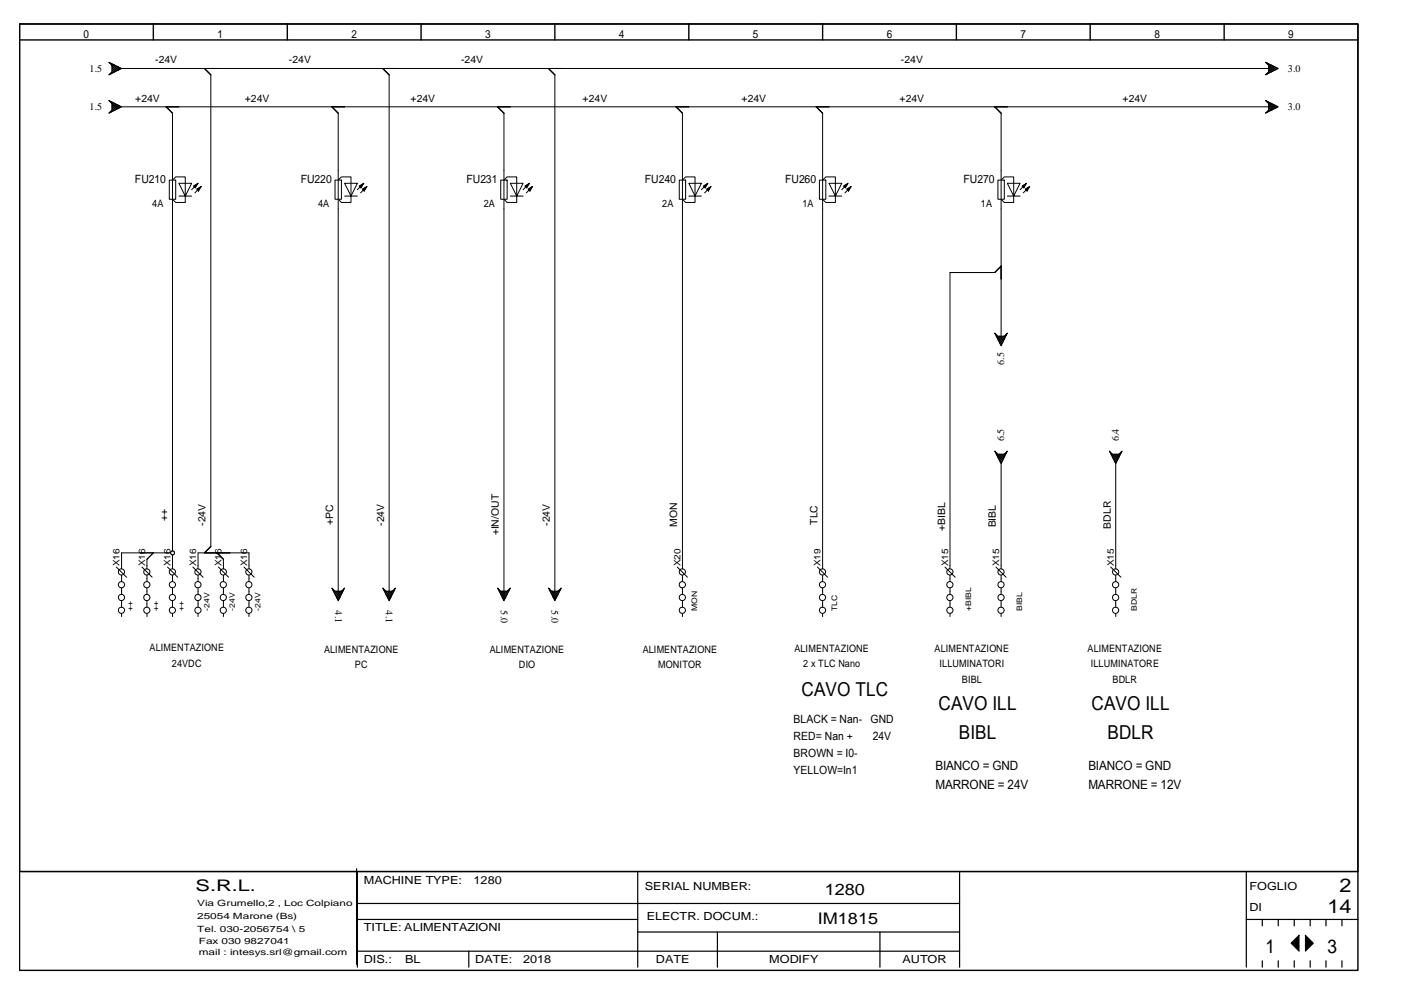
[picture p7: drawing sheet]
<svg xmlns="http://www.w3.org/2000/svg" width="297mm" height="210mm" viewBox="0 0 297 210" stroke-linecap="round" stroke-linejoin="round" font-family="sans-serif">
<g fill="none" stroke="#000" stroke-width=".25">
<path d="M4.1 184.8h283.8M75.6 184.2v20.3M75.8 184.8v20.3M75.8 191.6h127.7M75.8 194.9h59.4M135.2 184.8v20.3M135.2 197.6h68.3M152.1 197.6v7.5M186.6 197.6v7.5M203.5 184.8v20.3M264.2 194.9h23.7M264.2 184.8v20.3"/>
<path d="M267.6 194.9v1.4M271 194.9v1.4M274.4 194.9v1.4M277.8 194.9v1.4M281.1 194.9v1.4M284.5 194.9v1.4M75.8 201.7h127.7M99.4 201.7v3.4M267.6 203.7v1.4M271 203.7v1.4M274.4 203.7v1.4M277.8 203.7v1.4"/>
<path d="M281.1 203.7v1.4M284.5 203.7v1.4"/>
</g>
<path d="M273.7 200l1.7-1.7v3.4zM276.8 198.3l1.7 1.7-1.7 1.7z" fill="#000"/>
<path d="M25.8 14.5h20.2M43.3 14.5l1.4 1.4M32.5 117.2l-1.3 1.4M36.6 117.2h-10.8v2.7M42 117.2h4M44.7 115.9l-1.4 1.3M273.7 200l1.7-1.7v3.4zM276.8 198.3l1.7 1.7-1.7 1.7z" fill="none" stroke="#000" stroke-width=".21"/>
<path d="M4.1 5.1h283.8v200.6h-283.8zM4.1 5.1h283.8v179.7h-283.8zM4.1 8.5h283.8M32.5 5.1v3.4M60.9 5.1v3.4M89.3 5.1v3.4M117.6 5.1v3.4M146 5.1v3.4M174.4 5.1v3.4M202.8 5.1v3.4M231.1 5.1v3.4M259.5 5.1v3.4" fill="none" stroke="#000" stroke-width=".3"/>
<circle cx="36.6" cy="117.2" r=".4" fill="#fff"/>
<g fill="none" stroke="#000" stroke-width=".21">
<path d="M29.8 117.2h2.7l-1.3 1.4v1.3M36.6 117.2v2.7"/>
<circle cx="36.6" cy="117.2" r=".4"/>
</g>
<circle cx="36.6" cy="117.2" r=".4" fill="#fff"/>
<g fill="none" stroke="#000" stroke-width=".21">
<path d="M36.6 44.3v72.9"/>
<circle cx="36.6" cy="117.2" r=".4"/>
</g>
<circle cx="36.6" cy="117.2" r=".4" fill="#fff"/>
<g fill="none" stroke="#000" stroke-width=".21">
<path d="M23.1 13.2l2.7 1.3-2.7 1.4 .6-.7v-1.4zM23.2 15.8h.1M23.2 13.3h.1M23.4 13.5l.1-.1 1.5 1.5 .5-.5M23.6 15.4l.1 .2M23.7 14.3l.6-.5 1 1M23.7 13.5l-.1 .2M23.7 14.1l1.1 .9M23.7 14.4l.8 .8M23.7 15.2l.3 .2M24 13.6l-.3 .3M24.5 13.9l-.8 .7"/>
<path d="M24.8 14l-1.1 1M25.3 14.3l-1 1-.6-.5M25.5 14.6l-.5-.5-1.5 1.6-.1-.1M81.1 14.5l1.4 1.4v109.4M116.3 14.5l1.3 1.4v109.4M268.3 13.2l2.7 1.3-2.7 1.4 .7-.7v-1.4zM268.4 15.8h.1M268.5 13.3h-.1M268.6 13.5l.1-.1 1.6 1.5 .5-.5M268.8 15.4l.2 .2M269 14.5h-225.7l1.4 1.4v100l-1.4 1.3h9.5v3.4M269 14.3l.5-.5 1 1"/>
<path d="M269 13.5l-.2 .2M269 14.1l1 .9M269 14.4l.7 .8M269 15.2l.2 .2M269.2 13.6l-.2 .3M269.7 13.9l-.7 .7M270 14l-1 1M270.5 14.3l-1 1-.5-.5M270.8 14.6l-.5-.5-1.6 1.6-.1-.1M23.1 21.3l2.7 1.3-2.7 1.4 .6-.7v-1.3zM23.2 23.9h.1M23.2 21.4h.1"/>
<path d="M23.4 21.6l.1-.1 1.5 1.5 .5-.5M23.6 23.5l.1 .2M23.7 22.4l.6-.5 1 1M23.7 21.6l-.1 .2M23.7 22.1l1.1 1.1M23.7 22.5l.8 .8M23.7 23.3l.3 .2M24 21.8l-.3 .2M24.5 22l-.8 .8M24.8 22.1l-1.1 1.1M25.3 22.4l-1 1-.6-.5M25.5 22.8l-.5-.5-1.5 1.5-.1-.1"/>
<path d="M25.8 22.6h243.2M35.2 22.6l1.4 1.4v20.3M35.9 38.2h1.4v4h-1.4zM36.6 38.2l.7-.7h2v5.4h-2l-.7-.7M41 39.5l1-.6-.6 .9zM41.1 39.5l.7-.5-.4 .7zM41.2 39.5l.4-.3-.2 .4zM42 38.9l-1.4 1.3M42.7 39.5l-1.4 1.4M70.4 22.6l1.3 1.4v101.3M71 38.2h1.4v4h-1.4zM71.7 38.2l.7-.7h2v5.4h-2l-.7-.7"/>
<path d="M76.2 39.5l.9-.6-.6 .9zM76.3 39.5l.6-.5-.4 .7zM76.4 39.5l.3-.3-.2 .4zM77.1 38.9l-1.3 1.3M77.8 39.5l-1.3 1.4M105.5 22.6l1.3 1.4v101.3M106.2 38.2h1.3v4h-1.3zM106.8 38.2l.7-.7h2.1v5.4h-2.1l-.7-.7M111.3 39.5l1-.6-.6 .9zM111.4 39.5l.7-.5-.4 .7zM111.5 39.5l.3-.3-.2 .4zM112.3 38.9l-1.4 1.3"/>
<path d="M112.9 39.5l-1.3 1.4M143.3 22.6l1.4 1.4v96.6M144 38.2h1.4v4h-1.4zM144.7 38.2l.7-.7h2v5.4h-2l-.7-.7M149.1 39.5l1-.6-.6 .9zM149.2 39.5l.7-.5-.4 .7zM149.3 39.5l.4-.3-.2 .4zM150.1 38.9l-1.4 1.3M150.7 39.5l-1.3 1.4M173.1 22.6l1.3 1.4v96.6M173.7 38.2h1.4v4h-1.4zM174.4 38.2l.7-.7h2v5.4h-2l-.7-.7"/>
<path d="M178.9 39.5l.9-.6-.6 .9zM178.9 39.5l.7-.5-.4 .7zM179.1 39.5l.3-.3-.2 .4zM179.8 38.9l-1.3 1.3M180.5 39.5l-1.3 1.4M210.9 22.6l1.4 1.4v47.3M211.6 38.2h1.3v4h-1.3zM212.3 38.2l.6-.7h2v5.4h-2l-.6-.7M216.7 39.5l.9-.6-.5 .9zM216.8 39.5l.7-.5-.5 .7zM216.9 39.5l.4-.3-.3 .4zM217.6 38.9l-1.3 1.3"/>
<path d="M218.3 39.5l-1.3 1.4M268.3 21.3l2.7 1.3-2.7 1.4 .7-.7v-1.3zM268.4 23.9h.1M268.5 21.4h-.1M268.6 21.6l.1-.1 1.6 1.5 .5-.5M268.8 23.5l.2 .2M269 22.4l.5-.5 1 1M269 21.6l-.2 .2M269 22.1l1 1.1M269 22.5l.7 .8M269 23.3l.2 .2M269.2 21.8l-.2 .2"/>
<path d="M269.7 22l-.7 .8M270 22.1l-1 1.1M270.5 22.4l-1 1-.5-.5M270.8 22.8l-.5-.5-1.6 1.5-.1-.1M37.9 41.6h1.4l-1.4-2.7h2.7l-1.3 2.7h1.3M41.7 40.1l1-.6-.6 1zM41.8 40.1l.7-.4-.4 .7zM41.9 40.1l.4-.2-.2 .4zM73.1 41.6h1.3l-1.3-2.7h2.7l-1.4 2.7h1.4M76.8 40.1l1-.6-.6 1zM77 40.1l.6-.4-.4 .7zM77 40.1l.4-.2-.2 .4z"/>
<path d="M108.2 41.6h1.4l-1.4-2.7h2.7l-1.3 2.7h1.3M112 40.1l.9-.6-.6 1zM112.1 40.1l.6-.4-.4 .7zM112.2 40.1l.3-.2-.2 .4zM146 41.6h1.4l-1.4-2.7h2.7l-1.3 2.7h1.3M149.8 40.1l.9-.6-.5 1zM149.9 40.1l.7-.4-.4 .7zM150 40.1l.4-.2-.2 .4zM175.8 41.6h1.3l-1.3-2.7h2.7l-1.4 2.7h1.4M179.5 40.1l1-.6-.6 1zM179.6 40.1l.7-.4-.4 .7zM179.7 40.1l.4-.2-.2 .4z"/>
<path d="M212.3 56.4l-1.4 1.4h-9.5v62.8M213.6 41.6h1.3l-1.3-2.7h2.7l-1.4 2.7h1.4M217.4 40.1l.9-.6-.5 1zM217.5 40.1l.6-.4-.4 .7zM217.6 40.1l.3-.2-.2 .4zM210.9 70.6l.7 .7h1.3l.7-.7-1.3 2.7zM211 70.7l-.1 .1M211.2 70.9l-.1 .1M211.2 71.3l1.4 1.3M211.3 71.5l.3-.2 1.1 1.1M211.4 71.1l-.2 .2M211.5 71.8l.5-.5 .8 .8"/>
<path d="M211.6 72.1l.8 .8M212 72.9l.3 .3M212.6 72.6l-.5 .5M212.9 71.9l-.6-.6-.7 .8M213 71.8l-1 1M213 71.2l.2 .2M213.1 71.6l-.4-.3-1 1M213.2 71l.1 .1M213.4 71l-1.5 1.6M213.4 70.8v.1M210.9 95.6l.7 .7h1.3l.7-.7-1.3 2.7zM211 95.7l-.1 .1"/>
<path d="M211.2 95.9l-.1 .1M211.2 96.3l1.4 1.4M211.3 96.5l.3-.2 1.1 1.1M211.4 96.1l-.2 .2M211.5 96.8l.5-.5 .8 .9M212 97.8l.3 .4M212.3 98.3v22.3M212.6 97.5l-.5 .5M212.9 96.9l-.6-.6-.7 .7 .8 .9M213 96.8l-1 1M213 96.2l.2 .2M213.1 96.6l-.4-.3-1 1"/>
<path d="M213.2 96l.1 .1M213.4 96l-1.5 1.5M213.4 95.8v.1M235.2 95.6l.7 .7h1.3l.7-.7-1.3 2.7zM235.3 95.7v.1M235.5 95.9l-.1 .1M235.6 96.3l1.3 1.4M235.7 96.5l.2-.2 1.1 1.1M235.7 96.1l-.2 .2M235.8 96.8l.5-.5 .8 .9M236 97.1l.8 .8M236.3 97.8l.3 .4"/>
<path d="M236.6 98.3v22.3M236.9 97.5l-.5 .5M237.3 96.9l-.6-.6-.8 .7M237.3 96.8l-1 1M237.3 96.2l.2 .2M237.4 96.6l-.3-.3-1.1 1M237.5 96l.2 .1M237.7 95.8l.1 .1M237.7 96l-1.5 1.5M25.8 119.9v.7M31.2 119.9v.7M36.6 119.9v.7"/>
<path d="M42 117.2v3.4M46 117.2h.1M46 117.2l1.4 1.4v2M24.7 120.2l2.1 2.2M25.8 122v1.3M25.8 124.7v1.3M25.8 127.4v1.3M25.8 130.1v.6M30.1 120.2l2.2 2.2M31.2 122v1.3M31.2 124.7v1.3M31.2 127.4v1.3"/>
<path d="M31.2 130.1v.6M35.5 120.2l2.2 2.2M36.6 122v1.3M36.6 124.7v1.3M36.6 127.4v1.3M36.6 130.1v.6M40.9 120.2l2.1 2.2M42 122v1.3M42 124.7v1.3M42 127.4v1.3M42 130.1v.6M46.3 120.2l2.2 2.2"/>
<path d="M47.4 122v1.3M47.4 124.7v1.3M47.4 127.4v1.3M47.4 130.1v.6M51.7 120.2l2.2 2.2M52.8 122v1.3M52.8 124.7v1.3M52.8 127.4v1.3M52.8 130.1v.6M70.4 124.7l.6 .6h1.4l.7-.6-1.4 2.7zM70.4 124.8h.1M70.7 125l-.1 .1 1.5 1.5-.5 .5"/>
<path d="M70.9 125.2l-.2 .1M71.1 125.3l-.3 .3M71.2 125.3l1 1.1M71.5 125.3l-.6 .6 1.1 1M71.6 125.3l.7 .8M71.8 125.3l-.7 .8M72 125.3l.5 .6-1 1M72.2 125.3l-1 1.1M72.3 125.3l.3 .3M72.6 125.2l.1 .1M72.8 125l.1 .1-1.6 1.5 .5 .5M72.9 124.8h.1"/>
<path d="M81.1 124.7l.7 .6h1.4l.7-.6-1.4 2.7zM81.2 124.8h.1M81.5 125l-.1 .1 1.5 1.5-.5 .5M81.7 125.2l-.2 .1M81.9 125.3l-.3 .3M82 125.3l1 1.1M82.3 125.3l-.6 .6 1.1 1M82.4 125.3l.7 .8M82.6 125.3l-.7 .8M82.8 125.3l.5 .6-1 1M83 125.3l-1 1.1M83.2 125.3l.2 .3"/>
<path d="M83.4 125.2l.1 .1M83.6 125v.1l-1.5 1.5 .5 .5M83.7 124.8h.1M105.5 124.7l.7 .6h1.3l.7-.6-1.4 2.7zM105.6 124.8h.1M105.8 125l-.1 .1 1.5 1.5-.5 .5M106 125.2l-.2 .1M106.2 125.3l-.2 .3M106.3 125.3l1.1 1.1M106.6 125.3l-.5 .6 1 1M106.7 125.3l.8 .8M107 125.3l-.8 .8"/>
<path d="M107.1 125.3l.5 .6-1 1M107.4 125.3l-1.1 1.1M107.5 125.3l.2 .3M107.7 125.2l.2 .1M107.9 125l.1 .1-1.5 1.5 .5 .5M108.1 124.8h.1M116.3 124.7l.7 .6h1.3l.7-.6-1.4 2.7zM116.4 124.8h.1M116.6 125l-.1 .1 1.5 1.5-.5 .5M116.8 125.2l-.2 .1M117 125.3l-.2 .3M117.1 125.3l1 1.1"/>
<path d="M117.4 125.3l-.5 .6 1 1M117.5 125.3l.8 .8M117.8 125.3l-.8 .8M117.9 125.3l.5 .6-1 1M118.1 125.3l-1 1.1M118.3 125.3l.2 .3M118.5 125.2l.2 .1M118.7 125l.1 .1-1.5 1.5 .5 .5M118.9 124.8h.1M143.6 120.2l2.2 2.2M144.7 122v1.3M144.7 124.7v1.3"/>
<path d="M144.7 127.4v1.3M144.7 130.1v.6M173.3 120.2l2.2 2.2M174.4 122v1.3M174.4 124.7v1.3M174.4 127.4v1.3M174.4 130.1v.6M200.4 120.2l2.1 2.2M201.4 122v1.3M201.4 124.7v1.3M201.4 127.4v1.3M201.4 130.1v.6"/>
<path d="M211.2 120.2l2.1 2.2M212.3 122v1.3M212.3 124.7v1.3M212.3 127.4v1.3M212.3 130.1v.6M235.5 120.2l2.2 2.2M236.6 122v1.3M236.6 124.7v1.3M236.6 127.4v1.3M236.6 130.1v.6"/>
<circle cx="36.6" cy="117.2" r=".4"/>
<circle cx="25.8" cy="121.3" r=".66"/>
<circle cx="25.8" cy="124" r=".66"/>
<circle cx="25.8" cy="129.4" r=".66"/>
<circle cx="25.8" cy="126.7" r=".66"/>
<circle cx="31.1" cy="129.4" r=".66"/>
<circle cx="31.1" cy="121.3" r=".66"/>
<circle cx="31.1" cy="126.7" r=".66"/>
<circle cx="31.1" cy="124" r=".66"/>
<circle cx="36.5" cy="129.4" r=".66"/>
<circle cx="36.5" cy="126.7" r=".66"/>
<circle cx="36.5" cy="121.3" r=".66"/>
<circle cx="36.5" cy="124" r=".66"/>
<circle cx="42" cy="129.4" r=".66"/>
<circle cx="42" cy="121.3" r=".66"/>
<circle cx="42" cy="124" r=".66"/>
<circle cx="42" cy="126.7" r=".66"/>
<circle cx="47.3" cy="129.4" r=".66"/>
<circle cx="47.3" cy="121.3" r=".66"/>
<circle cx="47.3" cy="126.7" r=".66"/>
<circle cx="47.3" cy="124" r=".66"/>
<circle cx="52.8" cy="129.4" r=".66"/>
<circle cx="52.8" cy="121.3" r=".66"/>
<circle cx="52.8" cy="126.7" r=".66"/>
<circle cx="52.8" cy="124" r=".66"/>
<circle cx="144.7" cy="121.3" r=".66"/>
<circle cx="144.7" cy="129.4" r=".66"/>
<circle cx="144.7" cy="126.7" r=".66"/>
<circle cx="144.7" cy="124" r=".66"/>
<circle cx="174.4" cy="124" r=".66"/>
<circle cx="174.4" cy="121.3" r=".66"/>
<circle cx="174.4" cy="126.7" r=".66"/>
<circle cx="174.4" cy="129.4" r=".66"/>
<circle cx="201.4" cy="126.7" r=".66"/>
<circle cx="201.4" cy="129.4" r=".66"/>
<circle cx="201.4" cy="121.3" r=".66"/>
<circle cx="201.4" cy="124" r=".66"/>
<circle cx="212.2" cy="126.7" r=".66"/>
<circle cx="212.2" cy="129.4" r=".66"/>
<circle cx="212.2" cy="121.3" r=".66"/>
<circle cx="212.2" cy="124" r=".66"/>
<circle cx="236.5" cy="121.3" r=".66"/>
<circle cx="236.5" cy="124" r=".66"/>
<circle cx="236.5" cy="126.7" r=".66"/>
<circle cx="236.5" cy="129.4" r=".66"/>
</g>
<g font-size="4.1">
<text x="170" y="147.6">CAVO TLC</text>
<text x="199" y="150.5">CAVO ILL</text>
<text x="231.4" y="150.5">CAVO ILL</text>
<text x="203.3" y="156.6">BIBL</text>
<text x="234.8" y="156.6">BDLR</text>
<text x="284" y="189.2">2</text>
<text x="281.4" y="193.6">14</text>
<text x="268.3" y="202">1</text>
<text x="281.5" y="202">3</text>
</g>
<g font-size="3.4">
<text x="41.5" y="188.9">S.R.L.</text>
<text x="174.9" y="189.9">1280</text>
<text x="173.4" y="196">IM1815</text>
</g>
<g font-size="2.7">
<text x="198.3" y="163.3">BIANCO = GND</text>
<text x="198.3" y="167.3">MARRONE = 24V</text>
<text x="230.8" y="163.3">BIANCO = GND</text>
<text x="230.8" y="167.3">MARRONE = 12V</text>
</g>
<g font-size="2.4">
<text x="17.7" y="8">0</text>
<text x="46.1" y="8">1</text>
<text x="74.5" y="8">2</text>
<text x="102.9" y="8">3</text>
<text x="131.2" y="8">4</text>
<text x="159.6" y="8">5</text>
<text x="188" y="8">6</text>
<text x="216.4" y="8">7</text>
<text x="244.8" y="8">8</text>
<text x="273.1" y="8">9</text>
<text x="28.6" y="38.7">FU210</text>
<text x="63.8" y="38.7">FU220</text>
<text x="98.9" y="38.7">FU231</text>
<text x="136.7" y="38.7">FU240</text>
<text x="166.5" y="38.7">FU260</text>
<text x="204.3" y="38.7">FU270</text>
<text x="168.3" y="153.2">BLACK = Nan-</text>
<text x="184.6" y="153.2">GND</text>
<text x="168.3" y="156.8">RED= Nan +</text>
<text x="168.3" y="160.5">BROWN = I0-</text>
<text x="185" y="156.8">24V</text>
<text x="168.3" y="164.1">YELLOW=In1</text>
<text x="77.1" y="187.3">MACHINE TYPE:</text>
<text x="100.4" y="187.3">1280</text>
<text x="136.7" y="188.7">SERIAL NUMBER:</text>
<text x="264.9" y="188.7">FOGLIO</text>
<text x="77.1" y="197.4">TITLE: ALIMENTAZIONI</text>
<text x="137.2" y="195.1">ELECTR. DOCUM.:</text>
<text x="264.9" y="193.1">DI</text>
<text x="77.1" y="204.2">DIS.:</text>
<text x="85.9" y="204.2">BL</text>
<text x="100.8" y="204.2">DATE:</text>
<text x="110.9" y="204.2">2018</text>
<text x="139.1" y="204.2">DATE</text>
<text x="163.1" y="204.2">MODIFY</text>
<text x="191.3" y="204.2">AUTOR</text>
</g>
<g font-size="2.2">
<text x="19" y="15.2">1.5</text>
<text x="32.9" y="13.5">-24V</text>
<text x="61.3" y="13.5">-24V</text>
<text x="97.7" y="13.5">-24V</text>
<text x="191" y="13.5">-24V</text>
<text x="273" y="15.2">3.0</text>
<text x="19" y="23.3">1.5</text>
<text x="28.7" y="21.5">+24V</text>
<text x="51.9" y="21.5">+24V</text>
<text x="87" y="21.5">+24V</text>
<text x="123.5" y="21.5">+24V</text>
<text x="157.2" y="21.5">+24V</text>
<text x="190.7" y="21.5">+24V</text>
<text x="238" y="21.5">+24V</text>
<text x="273" y="23.3">3.0</text>
<text x="32.3" y="44">4A</text>
<text x="67.4" y="44">4A</text>
<text x="102.6" y="44">2A</text>
<text x="140.4" y="44">2A</text>
<text x="170.1" y="44">1A</text>
<text x="208" y="44">1A</text>
<text x="212.9" y="77.4" transform="rotate(-90 212.9 77.4)">6.5</text>
<text x="212.9" y="93.6" transform="rotate(-90 212.9 93.6)">6.5</text>
<text x="237.2" y="93.6" transform="rotate(-90 237.2 93.6)">6.4</text>
<text x="35.5" y="110.4" transform="rotate(-90 35.5 110.4)">++</text>
<text x="43.6" y="111.5" transform="rotate(-90 43.6 111.5)">-24V</text>
<text x="70.6" y="111.3" transform="rotate(-90 70.6 111.3)">+PC</text>
<text x="81.4" y="111.5" transform="rotate(-90 81.4 111.5)">-24V</text>
<text x="105.7" y="113.5" transform="rotate(-90 105.7 113.5)">+IN/OUT</text>
<text x="116.6" y="111.5" transform="rotate(-90 116.6 111.5)">-24V</text>
<text x="143.6" y="111.7" transform="rotate(-90 143.6 111.7)">MON</text>
<text x="173.3" y="111.2" transform="rotate(-90 173.3 111.2)">TLC</text>
<text x="200.4" y="112.5" transform="rotate(-90 200.4 112.5)">+BIBL</text>
<text x="211.2" y="111.8" transform="rotate(-90 211.2 111.8)">BIBL</text>
<text x="235.5" y="112.1" transform="rotate(-90 235.5 112.1)">BDLR</text>
<text x="71" y="129.4" transform="rotate(90 71 129.4)">4.1</text>
<text x="81.8" y="129.4" transform="rotate(90 81.8 129.4)">4.1</text>
<text x="106.2" y="129.4" transform="rotate(90 106.2 129.4)">5.0</text>
<text x="117" y="129.4" transform="rotate(90 117 129.4)">5.0</text>
<text x="31.7" y="138.1">ALIMENTAZIONE</text>
<text x="36.4" y="141.4">24VDC</text>
<text x="68.7" y="138.3">ALIMENTAZIONE</text>
<text x="75.3" y="141.6">PC</text>
<text x="103.8" y="138.3">ALIMENTAZIONE</text>
<text x="110" y="141.6">DIO</text>
<text x="136.3" y="138.3">ALIMENTAZIONE</text>
<text x="139.5" y="141.6">MONITOR</text>
<text x="168.4" y="138.3">ALIMENTAZIONE</text>
<text x="170.3" y="141.5">2 x TLC Nano</text>
<text x="198.2" y="138.3">ALIMENTAZIONE</text>
<text x="199.2" y="141.5">ILLUMINATORI</text>
<text x="230.6" y="138.3">ALIMENTAZIONE</text>
<text x="231.3" y="141.5">ILLUMINATORE</text>
<text x="204" y="144.7">BIBL</text>
<text x="235.9" y="144.7">BDLR</text>
</g>
<g font-size="1.9">
<text x="25.4" y="120.1" transform="rotate(-90 25.4 120.1)">X16</text>
<text x="30.8" y="120.1" transform="rotate(-90 30.8 120.1)">X16</text>
<text x="36.1" y="120.1" transform="rotate(-90 36.1 120.1)">X16</text>
<text x="41.6" y="120.1" transform="rotate(-90 41.6 120.1)">X16</text>
<text x="47" y="120.1" transform="rotate(-90 47 120.1)">X16</text>
<text x="52.4" y="120.1" transform="rotate(-90 52.4 120.1)">X16</text>
<text x="144.3" y="120.1" transform="rotate(-90 144.3 120.1)">X20</text>
<text x="174" y="120.1" transform="rotate(-90 174 120.1)">X19</text>
<text x="201" y="120.1" transform="rotate(-90 201 120.1)">X15</text>
<text x="211.8" y="120.1" transform="rotate(-90 211.8 120.1)">X15</text>
<text x="236.2" y="120.1" transform="rotate(-90 236.2 120.1)">X15</text>
</g>
<g font-size="1.8">
<text x="41.8" y="192.2">Via Grumello,2 , Loc Colpiano</text>
<text x="41.8" y="194.9">25054 Marone (Bs)</text>
<text x="41.8" y="197.6">Tel. 030-2056754 \ 5</text>
<text x="42.2" y="202.6">mail : intesys.srl@gmail.com</text>
<text x="42.2" y="200.2">Fax 030 9827041</text>
</g>
<g font-size="1.6">
<text x="28.2" y="129.5" transform="rotate(-90 28.2 129.5)">++</text>
<text x="33.6" y="129.5" transform="rotate(-90 33.6 129.5)">++</text>
<text x="39" y="129.5" transform="rotate(-90 39 129.5)">++</text>
<text x="44.4" y="129.5" transform="rotate(-90 44.4 129.5)">-24V</text>
<text x="49.8" y="129.5" transform="rotate(-90 49.8 129.5)">-24V</text>
<text x="55.2" y="129.5" transform="rotate(-90 55.2 129.5)">-24V</text>
<text x="147.8" y="129.5" transform="rotate(-90 147.8 129.5)">MON</text>
<text x="177.5" y="129.5" transform="rotate(-90 177.5 129.5)">TLC</text>
<text x="205.9" y="129.5" transform="rotate(-90 205.9 129.5)">+BIBL</text>
<text x="216.7" y="129.5" transform="rotate(-90 216.7 129.5)">BIBL</text>
<text x="241" y="129.5" transform="rotate(-90 241 129.5)">BDLR</text>
</g>
</svg>
